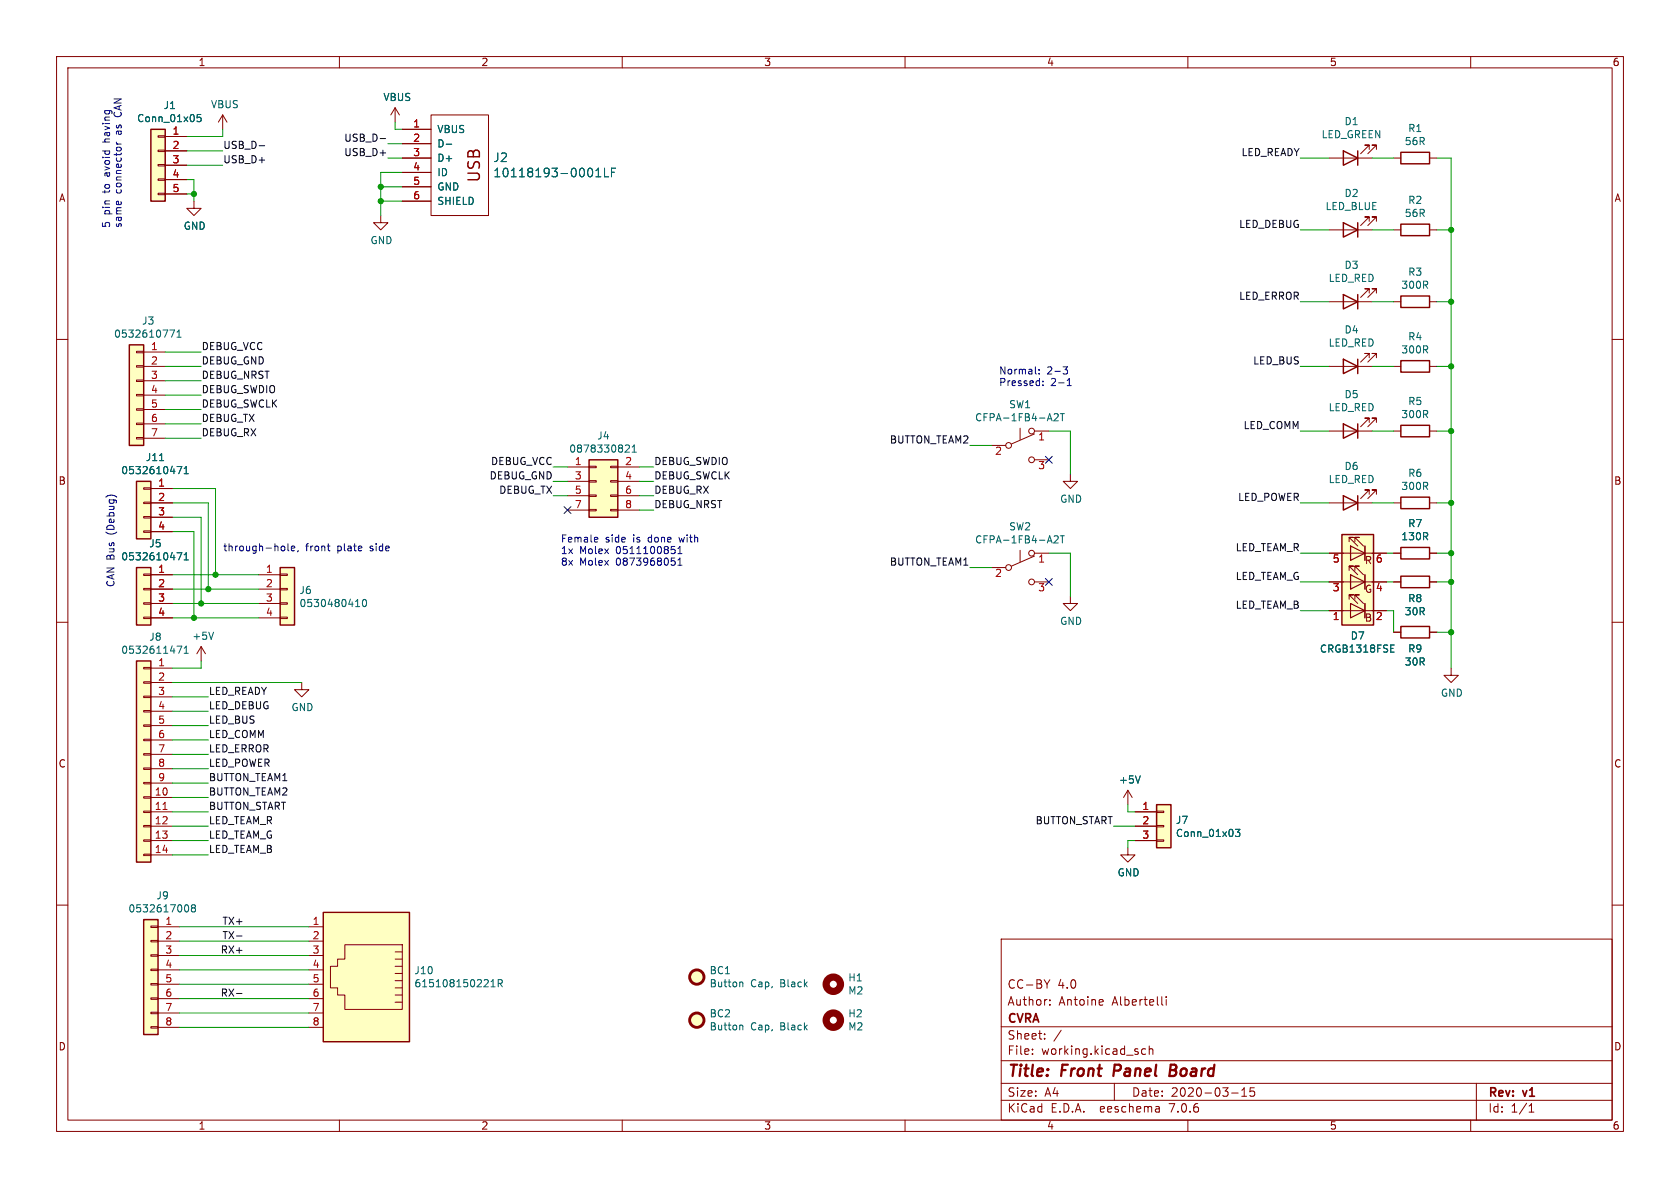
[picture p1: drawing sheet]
<svg xmlns="http://www.w3.org/2000/svg" width="297mm" height="210mm" viewBox="0 0 297 210" stroke-linecap="round" stroke-linejoin="round" font-family="sans-serif">
<g fill="none" stroke="#840000" stroke-width=".18">
<path d="M10 10h277v190h-277zM12 12h273v186h-273zM60 10v2M69.8 19.1l-.7 1.2M69.8 19.1v2.5M69.8 19.1l.8 1.2M110 10v2M160 10v2M210 10v2M260 10v2M27.9 34.2h1.3v.2h-1.3zM27.9 31.6h1.3v.3h-1.3z"/>
<path d="M27.9 29.1h1.3v.2h-1.3zM27.9 26.5h1.3v.3h-1.3zM27.9 24h1.3v.3h-1.3zM29.2 24.1h3.8M29.2 26.7h3.8M29.2 29.2h3.8M29.2 31.8h3.8M29.2 34.3h3.8M34.3 35.6v1.2h1.3l-1.3 1.3-1.3-1.3h1.3M39.4 20.3l-.8 1.3M39.4 20.3v2.6M39.4 20.3l.7 1.3"/>
<path d="M67.3 38.1v1.3h1.3l-1.3 1.2-1.3-1.2h1.3M71.1 22.9h5.1M71.1 25.4h5.1M71.1 27.9h5.1M71.1 30.5h5.1M71.1 33h5.1M71.1 35.6h5.1M76.2 20.3h10.2v17.8h-10.2zM234.9 27.9h7.7M242.1 39.1v-.7h-.8h.8l-1.6 1.5M242.1 26.4v-.7h-.8h.8l-1.6 1.5M243.3 39.1v-.7h-.7h.7l-1.5 1.5"/>
<path d="M243.3 26.4v-.7h-.7h.7l-1.5 1.5M246.4 27.9h1.2M252.7 27.9h1.3M10 60h2M234.9 40.6h7.7M234.9 53.3h7.7M242.1 51.8v-.7h-.8h.8l-1.6 1.5M243.3 51.8v-.7h-.7h.7l-1.5 1.5M246.4 40.6h1.2M246.4 53.3h1.2M252.7 40.6h1.3M252.7 53.3h1.3"/>
<path d="M285 60h2M24.1 77.3h1.3v.3h-1.3zM24.1 74.8h1.3v.3h-1.3zM24.1 72.3h1.3v.2h-1.3zM24.1 69.7h1.3v.3h-1.3zM24.1 67.2h1.3v.2h-1.3zM24.1 64.6h1.3v.3h-1.3zM24.1 62.1h1.3v.3h-1.3zM25.4 64.8h3.8M25.4 62.2h3.8M25.4 67.3h3.8M25.4 69.9h3.8"/>
<path d="M25.4 72.4h3.8M25.4 74.9h3.8M25.4 77.5h3.8M175.3 78.7h2.5M180.3 75.7v2M182.9 76.7l-4.1 1.8M182.9 76.2h2.5M234.9 64.8h7.7M234.9 76.2h7.7M242.1 63.2v-.7h-.8h.8l-1.6 1.5M242.1 74.7v-.8h-.8h.8l-1.6 1.5M243.3 63.2v-.7h-.7h.7l-1.5 1.5"/>
<path d="M243.3 74.7v-.8h-.7h.7l-1.5 1.5M246.4 64.8h1.2M246.4 76.2h1.2M252.7 64.8h1.3M252.7 76.2h1.3M25.4 93.9h1.3v.2h-1.3zM25.4 91.3h1.3v.3h-1.3zM25.4 88.8h1.3v.2h-1.3zM25.4 86.2h1.3v.3h-1.3zM26.7 88.9h3.8M26.7 86.4h3.8M26.7 91.4h3.8"/>
<path d="M26.7 94h3.8M100.3 82.6h3.8M100.3 85.1h3.8M100.3 87.6h3.8M100.3 90.2h3.8M104.1 90h1.3v.3h-1.3zM104.1 87.5h1.3v.3h-1.3zM104.1 85h1.3v.2h-1.3zM104.1 82.4h1.3v.3h-1.3zM107.9 90h1.3v.3h-1.3zM107.9 87.5h1.3v.3h-1.3zM107.9 85h1.3v.2h-1.3z"/>
<path d="M107.9 82.4h1.3v.3h-1.3zM109.2 82.6h3.8M109.2 85.1h3.8M109.2 87.6h3.8M109.2 90.2h3.8M180.3 97.3v2M182.9 81.3h2.5M182.9 98.3l-4.1 1.8M182.9 97.8h2.5M189.2 83.8v1.3h1.3l-1.3 1.3-1.2-1.3h1.2M234.9 88.9h7.7M234.9 97.8h10.2"/>
<path d="M238.5 95.8v-.8h.8h-.8l1.5 1.5M238.8 96.5v2.6zM238.8 96.5h.1M239.5 95.8v-.8h.8h-.8l1.5 1.5M241.3 96.5v2.6M242.1 87.4v-.8h-.8h.8l-1.6 1.5M243.3 87.4v-.8h-.7h.7l-1.5 1.5M246.4 88.9h1.2M246.4 97.8h1.2M252.7 88.9h1.3M252.7 97.8h1.3M10 110h2"/>
<path d="M25.4 118h1.3v.2h-1.3zM25.4 109.1h1.3v.2h-1.3zM25.4 106.6h1.3v.2h-1.3zM25.4 104h1.3v.3h-1.3zM25.4 101.5h1.3v.2h-1.3zM26.7 101.6h3.8M26.7 104.1h3.8M26.7 106.7h3.8M26.7 109.2h3.8M26.7 118.1h3.8M35.6 114.3l-.8 1.3M35.6 114.3v2.5"/>
<path d="M35.6 114.3l.7 1.3M45.7 101.6h3.8M45.7 104.1h3.8M45.7 106.7h3.8M45.7 109.2h3.8M49.5 109.1h1.3v.2h-1.3zM49.5 106.6h1.3v.2h-1.3zM49.5 104h1.3v.3h-1.3zM49.5 101.5h1.3v.2h-1.3zM175.3 100.3h2.5M182.9 102.9h2.5M189.2 105.4v1.3h1.3l-1.3 1.3-1.2-1.3h1.2"/>
<path d="M234.9 102.9h10.2M234.9 108h10.2M238.5 105.9v-.7h.8h-.8l1.5 1.5M238.5 100.8v-.7h.8h-.8l1.5 1.5M238.8 101.6v2.5zM238.8 101.6h.1M239.5 105.9v-.7h.8h-.8l1.5 1.5M239.5 100.8v-.7h.8h-.8l1.5 1.5M241.3 101.6v2.5M241.3 106.7v2.5M246.4 102.9h1.2M246.4 111.8h1.2"/>
<path d="M252.7 102.9h1.3M252.7 111.8h1.3M256.5 118.1v1.3h1.3l-1.3 1.3-1.2-1.3h1.2M285 110h2M25.4 138.3h1.3v.3h-1.3zM25.4 135.8h1.3v.2h-1.3zM25.4 133.2h1.3v.3h-1.3zM25.4 130.7h1.3v.2h-1.3zM25.4 128.1h1.3v.3h-1.3zM25.4 125.6h1.3v.3h-1.3zM25.4 123.1h1.3v.2h-1.3zM25.4 120.5h1.3v.3h-1.3z"/>
<path d="M26.7 120.7h3.8M26.7 123.2h3.8M26.7 125.7h3.8M26.7 128.3h3.8M26.7 130.8h3.8M26.7 133.4h3.8M26.7 135.9h3.8M26.7 138.4h3.8M53.3 120.7v1.2h1.3l-1.3 1.3-1.2-1.3h1.2M199.4 139.7l-.8 1.3M199.4 139.7v2.5M199.4 139.7l.8 1.3"/>
<path d="M10 160h2M25.4 151h1.3v.3h-1.3zM25.4 148.5h1.3v.2h-1.3zM25.4 145.9h1.3v.3h-1.3zM25.4 143.4h1.3v.2h-1.3zM25.4 140.8h1.3v.3h-1.3zM26.7 141h3.8M26.7 143.5h3.8M26.7 146.1h3.8M26.7 148.6h3.8M26.7 151.1h3.8M199.4 149.9v1.2h1.3l-1.3 1.3-1.3-1.3h1.3"/>
<path d="M200.7 143.5h3.8M200.7 146.1h3.8M200.7 148.6h3.8M204.5 148.5h1.2v.2h-1.2zM204.5 145.9h1.2v.3h-1.2zM204.5 143.4h1.2v.2h-1.2zM285 160h2M26.7 178.9h1.2v.3h-1.2zM26.7 176.4h1.2v.3h-1.2zM26.7 173.9h1.2v.2h-1.2zM26.7 171.3h1.2v.3h-1.2zM26.7 168.8h1.2v.2h-1.2z"/>
<path d="M26.7 166.2h1.2v.3h-1.2zM26.7 163.7h1.2v.3h-1.2zM27.9 163.8h3.8M27.9 166.4h3.8M27.9 168.9h3.8M27.9 171.5h3.8M27.9 174h3.8M27.9 176.5h3.8M27.9 179.1h3.8M54.6 163.8h2.5M54.6 166.4h2.5M54.6 168.9h2.5"/>
<path d="M54.6 171.5h2.5M54.6 174h2.5M54.6 176.5h2.5M54.6 179.1h2.5M61 167h10.1v11.4h-10.1v-2.5h-1.3v-1.3h-1.3v-3.8h1.3v-1.3h1.3zM69.8 168.3h1.3M69.8 169.5h1.3M69.8 170.8h1.3M69.8 172.1h1.3M69.8 173.4h1.3M69.8 174.6h1.3M69.8 175.9h1.3"/>
<path d="M69.8 177.2h1.3M177 166h108v32h-108zM185.6 177.6v.1M185.6 176.8v.1M185.6 173.2l-.5 .8M194.8 176.7l.2 .4-.7 .1M195 177.6l-.2 .1M205.4 176.2v1.3l.2 .2M206.2 176.2v.1M206.2 176.7v1M26.7 181.5h1.2v.2h-1.2zM27.9 181.6h3.8"/>
<path d="M54.6 181.6h2.5M60 198v2M110 198v2M160 198v2M177 194.5h108M177 191.5h108M177 187.5h108M177 181.5h108M182.5 186.3v.1M182.5 185.5v.1M184.7 183.6v.1M184.7 182.8v.1"/>
<path d="M187.6 182.1l-1.3 2M197 191.5v3M202.5 185.5l-.4-.1-.3 .3v.4l.2 .2h.5M203.2 185.5l.2-.1 .3 .1 .1 .9M203.2 184.9v1.5M204.9 195.7l.1 .9M205 196.5l-.2 .1M205 196h-.2M210 198v2M217.7 193.2h1.2M219.5 193.8h.9M219.5 192.7l.5-.4v1.5"/>
<path d="M221.7 192.3h-.7v.7l.2-.1h.5l.1 .3-.1 .5-.2 .1-.5-.1M260 198v2M261 191.5v6.5M270.3 196.6h.9M270.3 195.5l.4-.4v1.5"/>
<circle cx="178.3" cy="78.7" r=".51"/>
<circle cx="182.4" cy="76.2" r=".51"/>
<circle cx="182.4" cy="81.3" r=".51"/>
<circle cx="182.4" cy="97.8" r=".51"/>
<circle cx="178.3" cy="100.3" r=".51"/>
<circle cx="182.4" cy="102.9" r=".51"/>
</g>
<path d="M197.1 188.2l-.3 2M206.9 189.2h.6M207.5 189.2l.3 .1M207.6 188.2h-.6l-.3 2 1-.1M207.7 189.1l-.2 .1" fill="none" stroke="#840000" stroke-width=".4"/>
<g fill="none" stroke="#840000" stroke-width=".25">
<path d="M26.7 22.9h2.5v12.7h-2.5zM237.5 39.4l2.5 1.2-2.5 1.3zM237.5 26.7l2.5 1.2-2.5 1.3zM240 26.7v2.5M240 39.4v2.5M247.6 39.6h5.1v2.1h-5.1zM247.6 26.9h5.1v2.1h-5.1zM237.5 52.1l2.5 1.2-2.5 1.3zM240 52.1v2.5M247.6 52.3h5.1v2.1h-5.1zM22.9 61h2.5v17.7h-2.5zM237.5 63.5l2.5 1.3-2.5 1.2z"/>
<path d="M237.5 74.9l2.5 1.3-2.5 1.3zM240 63.5v2.5M240 74.9v2.6M247.6 63.8h5.1v2h-5.1zM247.6 75.2h5.1v2h-5.1zM24.1 85.1h2.6v10.2h-2.6zM104.1 81.3h5.1v10.1h-5.1zM237.2 94.5h5.6v16h-5.6zM237.5 87.6l2.5 1.3-2.5 1.3zM240 87.6v2.6M247.6 87.9h5.1v2h-5.1zM247.6 96.8h5.1v2h-5.1z"/>
<path d="M24.1 116.8h2.6v35.6h-2.6zM24.1 100.3h2.6v10.2h-2.6zM49.5 100.3h2.6v10.2h-2.6zM247.6 101.9h5.1v2h-5.1zM247.6 110.7h5.1v2.1h-5.1zM204.5 142.2h2.5v7.7h-2.5zM25.4 162.6h2.5v20.3h-2.5zM57.1 161.3h15.3v22.9h-15.3z"/>
</g>
<g fill="none" stroke="#006464" stroke-width=".18">
<path d="M35.5 20.2h-.6l-.1 .6 .2-.1 .4 .1 .2 .2-.1 .4-.2 .1-.5-.1M78.9 25.5h1M105.3 31.3h.9M105.3 30.2l.5-.5v1.6M106.9 29.7v1.6h.7M108.1 30.5h.5M108.8 29.7h-.7v1.6M30 58.3h.9l-.6 1.3M31.3 59.6h.7M31.3 58.7l.4-.4v1.3M110.6 78.7h.4l.3 .3-.8 .9h.8M111.8 79.9h.7"/>
<path d="M111.8 79l.3-.3v1.2M186.4 73.2l.4-.1 .3 .4-.8 .9h.8M187.4 73.1h.8M187.8 73.1v1.3M28.2 81.4h.7M31.3 82.5h.8l-.5 1.2M31.3 97.7h.8l-.5 1.3M32.6 83.7h.7M32.6 82.8l.3-.3v1.2M32.6 98.1l.3-.4v1.3M32.6 99h.7M186.4 94.8l.4-.1 .3 .4-.8 .9h.8"/>
<path d="M187.4 94.7h.8M187.8 94.7v1.3M31.3 114.2h.8l-.5 1.3M32.6 114.6l.3-.4v1.3M32.6 115.5h.7M37.8 111.8l-.5 1.2M62.9 107.2h.7M64.2 106.1l.2-.1a.68 .68 0 0 1 .4 .6 .68 .68 0 0 1-.4 .6l-.2-.1-.1-.3zM245.9 114.6h.4M245.9 115.3h.6M245.9 114h.6M201.6 137.2l-.4 1.2"/>
<path d="M32.9 159.9a.68 .68 0 0 1 .5 .7 .68 .68 0 0 1-.5 .6M218.4 146.6h.8l-.4 .5 .3 .1v.6l-.1 .1-.6-.1M34.1 160.5l-.3-.3 .3-.3h.2l.3 .3-.3 .3M34.1 160.5l-.3 .2 .1 .4 .2 .1 .3-.1 .2-.1-.1-.4-.2-.1M34.1 160.5h.2M86.8 174.4h.7M86.8 173.5l.4-.3v1.2M88.1 173.8h.6l.1-.2-.1-.3-.6-.1v1.2M88.4 173.8l.4 .6M131 173.6l.3 .2v.6M131 181.2l.3 .2v.7"/>
</g>
<g fill="#ffffc2" stroke="#ffffc2" stroke-width=".18">
<path d="M49.5 100.3h2.6v10.2h-2.6z"/>
<path d="M57.1 161.3h15.3v22.9h-15.3z"/>
<path d="M25.4 162.6h2.5v20.3h-2.5z"/>
<path d="M26.7 22.9h2.5v12.7h-2.5z"/>
<path d="M22.9 61h2.5v17.7h-2.5z"/>
<path d="M104.1 81.3h5.1v10.1h-5.1z"/>
<path d="M24.1 85.1h2.6v10.2h-2.6z"/>
<path d="M24.1 116.8h2.6v35.6h-2.6z"/>
<path d="M237.2 94.5h5.6v16h-5.6z"/>
<path d="M204.5 142.2h2.5v7.7h-2.5z"/>
<path d="M24.1 100.3h2.6v10.2h-2.6z"/>
<circle cx="123.2" cy="172.7" r="1.27"/>
<circle cx="123.2" cy="180.3" r="1.27"/>
</g>
<g fill="none" stroke="#840000" stroke-width=".51">
<circle cx="123.2" cy="172.7" r="1.27"/>
<circle cx="123.2" cy="180.3" r="1.27"/>
</g>
<g fill="none" stroke="#840000" stroke-width="1.3">
<circle cx="147.3" cy="174" r="1.27"/>
<circle cx="147.3" cy="180.3" r="1.27"/>
</g>
<path d="M28.8 143.1h.7" fill="none" stroke="#a90000" stroke-width=".18"/>
<path d="M238.8 96.5l2.5 1.3-2.5 1.3zM241.3 96.5v2.6M238.8 106.7l2.5 1.3-2.5 1.2zM238.8 101.6l2.5 1.3-2.5 1.2zM241.3 101.6v2.5M241.3 106.7v2.5" fill="none" stroke="#840000" stroke-width=".2"/>
<path d="M45.8 25.8h1M67.2 24.5h1M41.8 165.5h1M41.8 175.6h1" fill="none" stroke="#0f0f0f" stroke-width=".18"/>
<g fill="none" stroke="#0000c2" stroke-width=".18">
<path d="M20.6 25.5h.8M20.6 25.1l.2 .4M183.1 66.1h.1M183.7 66v.1M183.7 65.3v.2M184.4 68v.2M184.4 67.4v.1M187.9 64.9h.8l-.4 .4 .4 .2v.4l-.2 .2h-.4M188.7 68.2h.7M188.7 67.3l.3-.4v1.3M19.2 87.6h.9M50.2 96.6l.2 .2-.2 .5"/>
<path d="M50.9 96.1v1.1l.2 .2M51.5 97l.6-.2-.1-.2-.3-.1-.2 .2 .1 .6h.4M52.7 97.3l-.1 .3M57.9 96.5h.4M58.1 97.3l.2 .1M105.3 95h.3l.1 .3-.6 .1M105.6 95.8h-.3M118.7 98.6h.6M119.1 97.1l.3 .2v.3l-.3 .3M119.1 99.1l.3 .3v.3l-.3 .2M119.8 97.9h.8M119.8 97l.4-.4v1.3"/>
<path d="M119.8 99l.4-.4v1.3M119.8 99.9h.8"/>
</g>
<g fill="none" stroke="#009600" stroke-width=".18">
<path d="M33 31.8h1.3v3.8M33 34.3h1.3M33 29.2h6.4M33 26.7h6.4M39.4 22.9v1.2h-6.4M67.3 35.6h3.8M67.3 33h3.8M68.6 27.9h2.5M68.6 25.4h2.5M69.8 21.6v1.3h1.3M71.1 30.5h-3.8v7.6M229.9 27.9h5"/>
<path d="M242.6 27.9h3.8M254 27.9h2.5v90.2M229.9 53.3h5M229.9 40.6h5M242.6 53.3h3.8M242.6 40.6h3.8M254 53.3h2.5M254 40.6h2.5M29.2 64.8h6.4M29.2 69.9h6.4M29.2 77.5h6.4M29.2 72.4h6.4"/>
<path d="M29.2 74.9h6.4M29.2 67.3h6.4M29.2 62.2h6.4M171.4 78.7h3.9M185.4 76.2h3.8v7.6M229.9 76.2h5M229.9 64.8h5M242.6 76.2h3.8M242.6 64.8h3.8M254 76.2h2.5M254 64.8h2.5M30.5 88.9h6.3v15.2"/>
<path d="M30.5 94h3.8v15.2M30.5 86.4h7.6v15.2M30.5 91.4h5.1v15.3M97.8 87.6h2.5M97.8 82.6h2.5M97.8 85.1h2.5M113 87.6h2.6M113 82.6h2.6M113 85.1h2.6M113 90.2h2.6M185.4 97.8h3.8v7.6M229.9 88.9h5"/>
<path d="M229.9 97.8h5M242.6 88.9h3.8M245.1 97.8h1.3M254 88.9h2.5M254 97.8h2.5M30.5 104.1h15.2M30.5 101.6h15.2M30.5 109.2h15.2M30.5 106.7h15.2M35.6 116.8v1.3h-5.1M171.4 100.3h3.9M229.9 108h5"/>
<path d="M229.9 102.9h5M245.1 108h1.3v3.8M245.1 102.9h1.3M254 102.9h2.5M254 111.8h2.5M30.5 138.4h6.3M30.5 130.8h6.3M30.5 133.4h6.3M30.5 135.9h6.3M30.5 120.7h22.8M30.5 128.3h6.3M30.5 123.2h6.3"/>
<path d="M30.5 125.7h6.3M30.5 141h6.3M30.5 148.6h6.3M30.5 146.1h6.3M30.5 143.5h6.3M30.5 151.1h6.3M196.8 146.1h3.9M199.4 142.2v1.3h1.3M200.7 148.6h-1.3v1.3M31.7 179.1h22.9M31.7 171.5h22.9M31.7 176.5h22.9"/>
<path d="M31.7 174h22.9M31.7 163.8h22.9M31.7 166.4h22.9M31.7 168.9h22.9M31.7 181.6h22.9"/>
</g>
<path d="M99.7 89.6l1.2 1.2M100.9 89.6l-1.2 1.2M184.8 80.7l1.2 1.2M186 80.7l-1.2 1.2M184.8 102.3l1.2 1.2M186 102.3l-1.2 1.2" fill="none" stroke="#000084" stroke-width=".18"/>
<g fill="#009600" stroke="#009600" stroke-width=".18">
<circle cx="67.3" cy="35.6" r=".46"/>
<circle cx="256.5" cy="64.8" r=".46"/>
<circle cx="256.5" cy="102.9" r=".46"/>
<circle cx="256.5" cy="97.8" r=".46"/>
<circle cx="256.5" cy="88.9" r=".46"/>
<circle cx="256.5" cy="76.2" r=".46"/>
<circle cx="256.5" cy="53.3" r=".46"/>
<circle cx="256.5" cy="40.6" r=".46"/>
<circle cx="34.3" cy="34.3" r=".46"/>
<circle cx="67.3" cy="33" r=".46"/>
<circle cx="256.5" cy="111.8" r=".46"/>
<circle cx="36.8" cy="104.1" r=".46"/>
<circle cx="34.3" cy="109.2" r=".46"/>
<circle cx="35.6" cy="106.7" r=".46"/>
<circle cx="38.1" cy="101.6" r=".46"/>
</g>
<g font-size="2.8" fill="#840000">
<text x="85.2" y="32.4" transform="rotate(-90 85.2 32.4)">USB</text>
<text x="178" y="190.9">Title:</text>
<text x="187.7" y="190.9">Front</text>
<text x="197.7" y="190.9">Panel</text>
<text x="208.4" y="190.9">Board</text>
</g>
<g font-size="2.1" fill="#006464">
<text x="87.1" y="28.9">J2</text>
<text x="87.1" y="31.5">10118193-0001LF</text>
</g>
<g font-size="2.1" fill="#840000">
<text x="178" y="178">Author:</text>
<text x="178" y="175">CC-BY</text>
<text x="186.9" y="175">4.0</text>
<text x="187.2" y="178">Antoine</text>
<text x="196.7" y="178">Albertelli</text>
<text x="178" y="184">Sheet:</text>
<text x="178" y="181.2">CVRA</text>
<text x="178" y="186.7">File:</text>
<text x="184.1" y="186.7">working.kicad_sch</text>
<text x="178" y="196.9">KiCad</text>
<text x="178" y="194.1">Size:</text>
<text x="184.7" y="194.1">A4</text>
<text x="185.7" y="196.9">E.D.A.</text>
<text x="194.6" y="196.9">eeschema</text>
<text x="200" y="194.1">Date:</text>
<text x="207" y="196.9">7.0.6</text>
<text x="207" y="194.1">2020-03-15</text>
<text x="263" y="194.3">Rev:</text>
<text x="263" y="196.9">Id:</text>
<text x="267.1" y="196.9">1/1</text>
<text x="269.4" y="194.3">v1</text>
</g>
<g font-size="1.8" fill="#840000">
<text x="35" y="11.9">1</text>
<text x="85" y="11.9">2</text>
<text x="135" y="11.9">3</text>
<text x="185" y="11.9">4</text>
<text x="235" y="11.9">5</text>
<text x="285" y="11.9">6</text>
<text x="10.3" y="35.9">A</text>
<text x="285.3" y="35.9">A</text>
<text x="10.3" y="85.9">B</text>
<text x="285.3" y="85.9">B</text>
<text x="241.2" y="99.9">R</text>
<text x="241.2" y="105">G</text>
<text x="241.2" y="110.1">B</text>
<text x="10.3" y="135.9">C</text>
<text x="285.3" y="135.9">C</text>
<text x="10.3" y="185.9">D</text>
<text x="285.3" y="185.9">D</text>
<text x="35" y="199.9">1</text>
<text x="85" y="199.9">2</text>
<text x="135" y="199.9">3</text>
<text x="185" y="199.9">4</text>
<text x="235" y="199.9">5</text>
<text x="285" y="199.9">6</text>
</g>
<g font-size="1.8" fill="#0000c2">
<text x="21.6" y="23.7" transform="rotate(-90 21.6 23.7)">as</text>
<text x="21.6" y="20.4" transform="rotate(-90 21.6 20.4)">CAN</text>
<text x="19.5" y="24.7" transform="rotate(-90 19.5 24.7)">having</text>
<text x="19.5" y="33.9" transform="rotate(-90 19.5 33.9)">to</text>
<text x="19.5" y="30.9" transform="rotate(-90 19.5 30.9)">avoid</text>
<text x="21.6" y="34.3" transform="rotate(-90 21.6 34.3)">connector</text>
<text x="19.5" y="40.4" transform="rotate(-90 19.5 40.4)">5</text>
<text x="19.5" y="38" transform="rotate(-90 19.5 38)">pin</text>
<text x="21.6" y="40.4" transform="rotate(-90 21.6 40.4)">same</text>
<text x="176.5" y="66.3">Normal:</text>
<text x="176.5" y="68.3">Pressed:</text>
<text x="185.1" y="66.3">2-3</text>
<text x="185.7" y="68.3">2-1</text>
<text x="20.3" y="94.4" transform="rotate(-90 20.3 94.4)">(Debug)</text>
<text x="99.1" y="96">Female</text>
<text x="107" y="96">side</text>
<text x="112" y="96">is</text>
<text x="114.8" y="96">done</text>
<text x="120.6" y="96">with</text>
<text x="39.4" y="97.5">through-hole,</text>
<text x="54" y="97.5">front</text>
<text x="59.7" y="97.5">plate</text>
<text x="65.7" y="97.5">side</text>
<text x="99.1" y="98">1x</text>
<text x="99.1" y="100.1">8x</text>
<text x="102.5" y="98">Molex</text>
<text x="102.5" y="100.1">Molex</text>
<text x="109" y="98">0511100851</text>
<text x="109" y="100.1">0873968051</text>
<text x="20.3" y="103.9" transform="rotate(-90 20.3 103.9)">CAN Bus</text>
</g>
<g font-size="1.8" fill="#006464">
<text x="24.1" y="21.8">Conn_01x05</text>
<text x="28.8" y="19.5">J1</text>
<text x="37.2" y="19.3">VBUS</text>
<text x="67.7" y="18.1">VBUS</text>
<text x="77.2" y="23.7">VBUS</text>
<text x="237.6" y="22.3">D1</text>
<text x="248.8" y="23.5">R1</text>
<text x="77.2" y="26.3">D-</text>
<text x="77.2" y="28.8">D+</text>
<text x="233.5" y="24.6">LED_GREEN</text>
<text x="248.2" y="25.9">56R</text>
<text x="77.2" y="31.3">ID</text>
<text x="77.2" y="33.9">GND</text>
<text x="237.6" y="35">D2</text>
<text x="32.4" y="40.8">GND</text>
<text x="77.2" y="36.4">SHIELD</text>
<text x="234.2" y="37.3">LED_BLUE</text>
<text x="248.2" y="38.6">56R</text>
<text x="248.8" y="36.2">R2</text>
<text x="65.4" y="43.4">GND</text>
<text x="237.6" y="47.7">D3</text>
<text x="234.8" y="50">LED_RED</text>
<text x="247.6" y="51.3">300R</text>
<text x="248.8" y="48.9">R3</text>
<text x="20.1" y="59.9">0532610771</text>
<text x="25" y="57.6">J3</text>
<text x="237.6" y="59.2">D4</text>
<text x="234.8" y="61.5">LED_RED</text>
<text x="247.6" y="62.7">300R</text>
<text x="248.8" y="60.4">R4</text>
<text x="237.6" y="70.6">D5</text>
<text x="248.8" y="71.8">R5</text>
<text x="105.5" y="77.9">J4</text>
<text x="172.3" y="74.7">CFPA-1FB4-A2T</text>
<text x="178.3" y="72.4">SW1</text>
<text x="234.8" y="72.9">LED_RED</text>
<text x="247.6" y="74.1">300R</text>
<text x="25.7" y="81.7">J11</text>
<text x="100.5" y="80.2">0878330821</text>
<text x="237.6" y="83.3">D6</text>
<text x="21.3" y="84">0532610471</text>
<text x="187.3" y="89.1">GND</text>
<text x="234.8" y="85.6">LED_RED</text>
<text x="247.6" y="86.8">300R</text>
<text x="248.8" y="84.5">R6</text>
<text x="178.3" y="94">SW2</text>
<text x="247.6" y="95.7">130R</text>
<text x="248.8" y="93.4">R7</text>
<text x="21.3" y="99.3">0532610471</text>
<text x="26.3" y="97">J5</text>
<text x="172.3" y="96.3">CFPA-1FB4-A2T</text>
<text x="52.8" y="105.2">J6</text>
<text x="52.8" y="107.5">0530480410</text>
<text x="248.8" y="106.7">R8</text>
<text x="26.3" y="113.5">J8</text>
<text x="33.9" y="113.3">+5V</text>
<text x="187.3" y="110.7">GND</text>
<text x="238.7" y="113.3">D7</text>
<text x="248.2" y="109">30R</text>
<text x="21.3" y="115.8">0532611471</text>
<text x="233.2" y="115.6">CRGB1318FSE</text>
<text x="248.2" y="117.9">30R</text>
<text x="248.8" y="115.5">R9</text>
<text x="51.4" y="125.9">GND</text>
<text x="254.6" y="123.4">GND</text>
<text x="197.7" y="138.7">+5V</text>
<text x="207.8" y="145.8">J7</text>
<text x="207.8" y="148.2">Conn_01x03</text>
<text x="197.5" y="155.1">GND</text>
<text x="22.6" y="161.5">0532617008</text>
<text x="27.6" y="159.2">J9</text>
<text x="73.2" y="172.4">J10</text>
<text x="125.4" y="172.4">BC1</text>
<text x="149.9" y="173.7">H1</text>
<text x="73.2" y="174.7">615108150221R</text>
<text x="125.4" y="174.7">Button</text>
<text x="132.7" y="174.7">Cap,</text>
<text x="138" y="174.7">Black</text>
<text x="149.9" y="176">M2</text>
<text x="125.4" y="180">BC2</text>
<text x="125.4" y="182.3">Button</text>
<text x="132.7" y="182.3">Cap,</text>
<text x="138" y="182.3">Black</text>
<text x="149.9" y="182.3">M2</text>
<text x="149.9" y="180">H2</text>
</g>
<g font-size="1.8" fill="#a90000">
<text x="30.4" y="23.9">1</text>
<text x="73" y="22.6">1</text>
<text x="30.4" y="26.4">2</text>
<text x="30.4" y="29">3</text>
<text x="73" y="25.1">2</text>
<text x="73" y="27.7">3</text>
<text x="30.4" y="31.5">4</text>
<text x="30.4" y="34">5</text>
<text x="73" y="30.2">4</text>
<text x="73" y="32.8">5</text>
<text x="73" y="35.3">6</text>
<text x="26.6" y="62">1</text>
<text x="26.6" y="64.5">2</text>
<text x="26.6" y="67.1">3</text>
<text x="26.6" y="69.6">4</text>
<text x="26.6" y="72.1">5</text>
<text x="26.6" y="74.7">6</text>
<text x="26.6" y="77.2">7</text>
<text x="101.5" y="82.3">1</text>
<text x="110.4" y="82.3">2</text>
<text x="175.8" y="80.7">2</text>
<text x="183.4" y="78.2">1</text>
<text x="183.4" y="83.3">3</text>
<text x="27.9" y="86.1">1</text>
<text x="27.9" y="88.6">2</text>
<text x="101.5" y="84.8">3</text>
<text x="101.5" y="87.4">5</text>
<text x="101.5" y="89.9">7</text>
<text x="110.4" y="84.8">4</text>
<text x="110.4" y="87.4">6</text>
<text x="110.4" y="89.9">8</text>
<text x="27.9" y="91.2">3</text>
<text x="27.9" y="93.7">4</text>
<text x="27.9" y="101.3">1</text>
<text x="46.9" y="101.3">1</text>
<text x="183.4" y="99.8">1</text>
<text x="235.5" y="99.8">5</text>
<text x="243.1" y="99.8">6</text>
<text x="27.9" y="103.9">2</text>
<text x="27.9" y="106.4">3</text>
<text x="46.9" y="103.9">2</text>
<text x="46.9" y="106.4">3</text>
<text x="175.8" y="102.3">2</text>
<text x="183.4" y="104.9">3</text>
<text x="235.5" y="104.9">3</text>
<text x="243.1" y="104.9">4</text>
<text x="27.9" y="109">4</text>
<text x="46.9" y="109">4</text>
<text x="235.5" y="109.9">1</text>
<text x="243.1" y="109.9">2</text>
<text x="27.9" y="117.9">1</text>
<text x="27.9" y="120.4">2</text>
<text x="27.9" y="122.9">3</text>
<text x="27.9" y="125.5">4</text>
<text x="27.9" y="128">5</text>
<text x="27.9" y="130.6">6</text>
<text x="27.9" y="133.1">7</text>
<text x="27.9" y="135.6">8</text>
<text x="27.3" y="140.7">10</text>
<text x="27.3" y="143.3">11</text>
<text x="27.9" y="138.2">9</text>
<text x="201.9" y="143.3">1</text>
<text x="27.3" y="145.8">12</text>
<text x="27.3" y="148.3">13</text>
<text x="201.9" y="145.8">2</text>
<text x="201.9" y="148.3">3</text>
<text x="27.3" y="150.9">14</text>
<text x="29.1" y="163.6">1</text>
<text x="29.1" y="166.1">2</text>
<text x="55.2" y="163.6">1</text>
<text x="55.2" y="166.1">2</text>
<text x="29.1" y="168.7">3</text>
<text x="29.1" y="171.2">4</text>
<text x="29.1" y="173.7">5</text>
<text x="55.2" y="168.7">3</text>
<text x="55.2" y="171.2">4</text>
<text x="55.2" y="173.7">5</text>
<text x="29.1" y="176.3">6</text>
<text x="29.1" y="178.8">7</text>
<text x="55.2" y="176.3">6</text>
<text x="55.2" y="178.8">7</text>
<text x="29.1" y="181.4">8</text>
<text x="55.2" y="181.4">8</text>
</g>
<g font-size="1.8" fill="#0f0f0f">
<text x="39.4" y="28.9">USB_D+</text>
<text x="39.4" y="26.4">USB_D-</text>
<text x="60.8" y="27.7">USB_D+</text>
<text x="60.8" y="25.1">USB_D-</text>
<text x="219.4" y="27.7">LED_READY</text>
<text x="219" y="40.4">LED_DEBUG</text>
<text x="219" y="53.1">LED_ERROR</text>
<text x="35.6" y="62">DEBUG_VCC</text>
<text x="35.6" y="64.5">DEBUG_GND</text>
<text x="221.4" y="64.5">LED_BUS</text>
<text x="35.6" y="67">DEBUG_NRST</text>
<text x="35.6" y="69.6">DEBUG_SWDIO</text>
<text x="35.6" y="72.1">DEBUG_SWCLK</text>
<text x="35.6" y="74.7">DEBUG_TX</text>
<text x="35.6" y="77.2">DEBUG_RX</text>
<text x="219.7" y="75.9">LED_COMM</text>
<text x="86.7" y="82.3">DEBUG_VCC</text>
<text x="115.6" y="82.3">DEBUG_SWDIO</text>
<text x="157.2" y="78.5">BUTTON_TEAM2</text>
<text x="86.5" y="84.8">DEBUG_GND</text>
<text x="88.2" y="87.4">DEBUG_TX</text>
<text x="115.6" y="89.9">DEBUG_NRST</text>
<text x="115.6" y="84.8">DEBUG_SWCLK</text>
<text x="115.6" y="87.4">DEBUG_RX</text>
<text x="218.8" y="88.6">LED_POWER</text>
<text x="157.2" y="100.1">BUTTON_TEAM1</text>
<text x="218.4" y="97.5">LED_TEAM_R</text>
<text x="218.4" y="107.7">LED_TEAM_B</text>
<text x="218.4" y="102.6">LED_TEAM_G</text>
<text x="36.8" y="125.5">LED_DEBUG</text>
<text x="36.8" y="122.9">LED_READY</text>
<text x="36.8" y="130.5">LED_COMM</text>
<text x="36.8" y="128">LED_BUS</text>
<text x="36.8" y="135.6">LED_POWER</text>
<text x="36.8" y="133.1">LED_ERROR</text>
<text x="36.8" y="140.7">BUTTON_TEAM2</text>
<text x="36.8" y="143.2">BUTTON_START</text>
<text x="36.8" y="138.2">BUTTON_TEAM1</text>
<text x="36.8" y="148.3">LED_TEAM_G</text>
<text x="36.8" y="145.8">LED_TEAM_R</text>
<text x="183" y="145.8">BUTTON_START</text>
<text x="36.8" y="150.9">LED_TEAM_B</text>
<text x="39.2" y="163.6">TX+</text>
<text x="39.2" y="166.1">TX-</text>
<text x="38.9" y="168.6">RX+</text>
<text x="38.9" y="176.3">RX-</text>
</g>
</svg>
